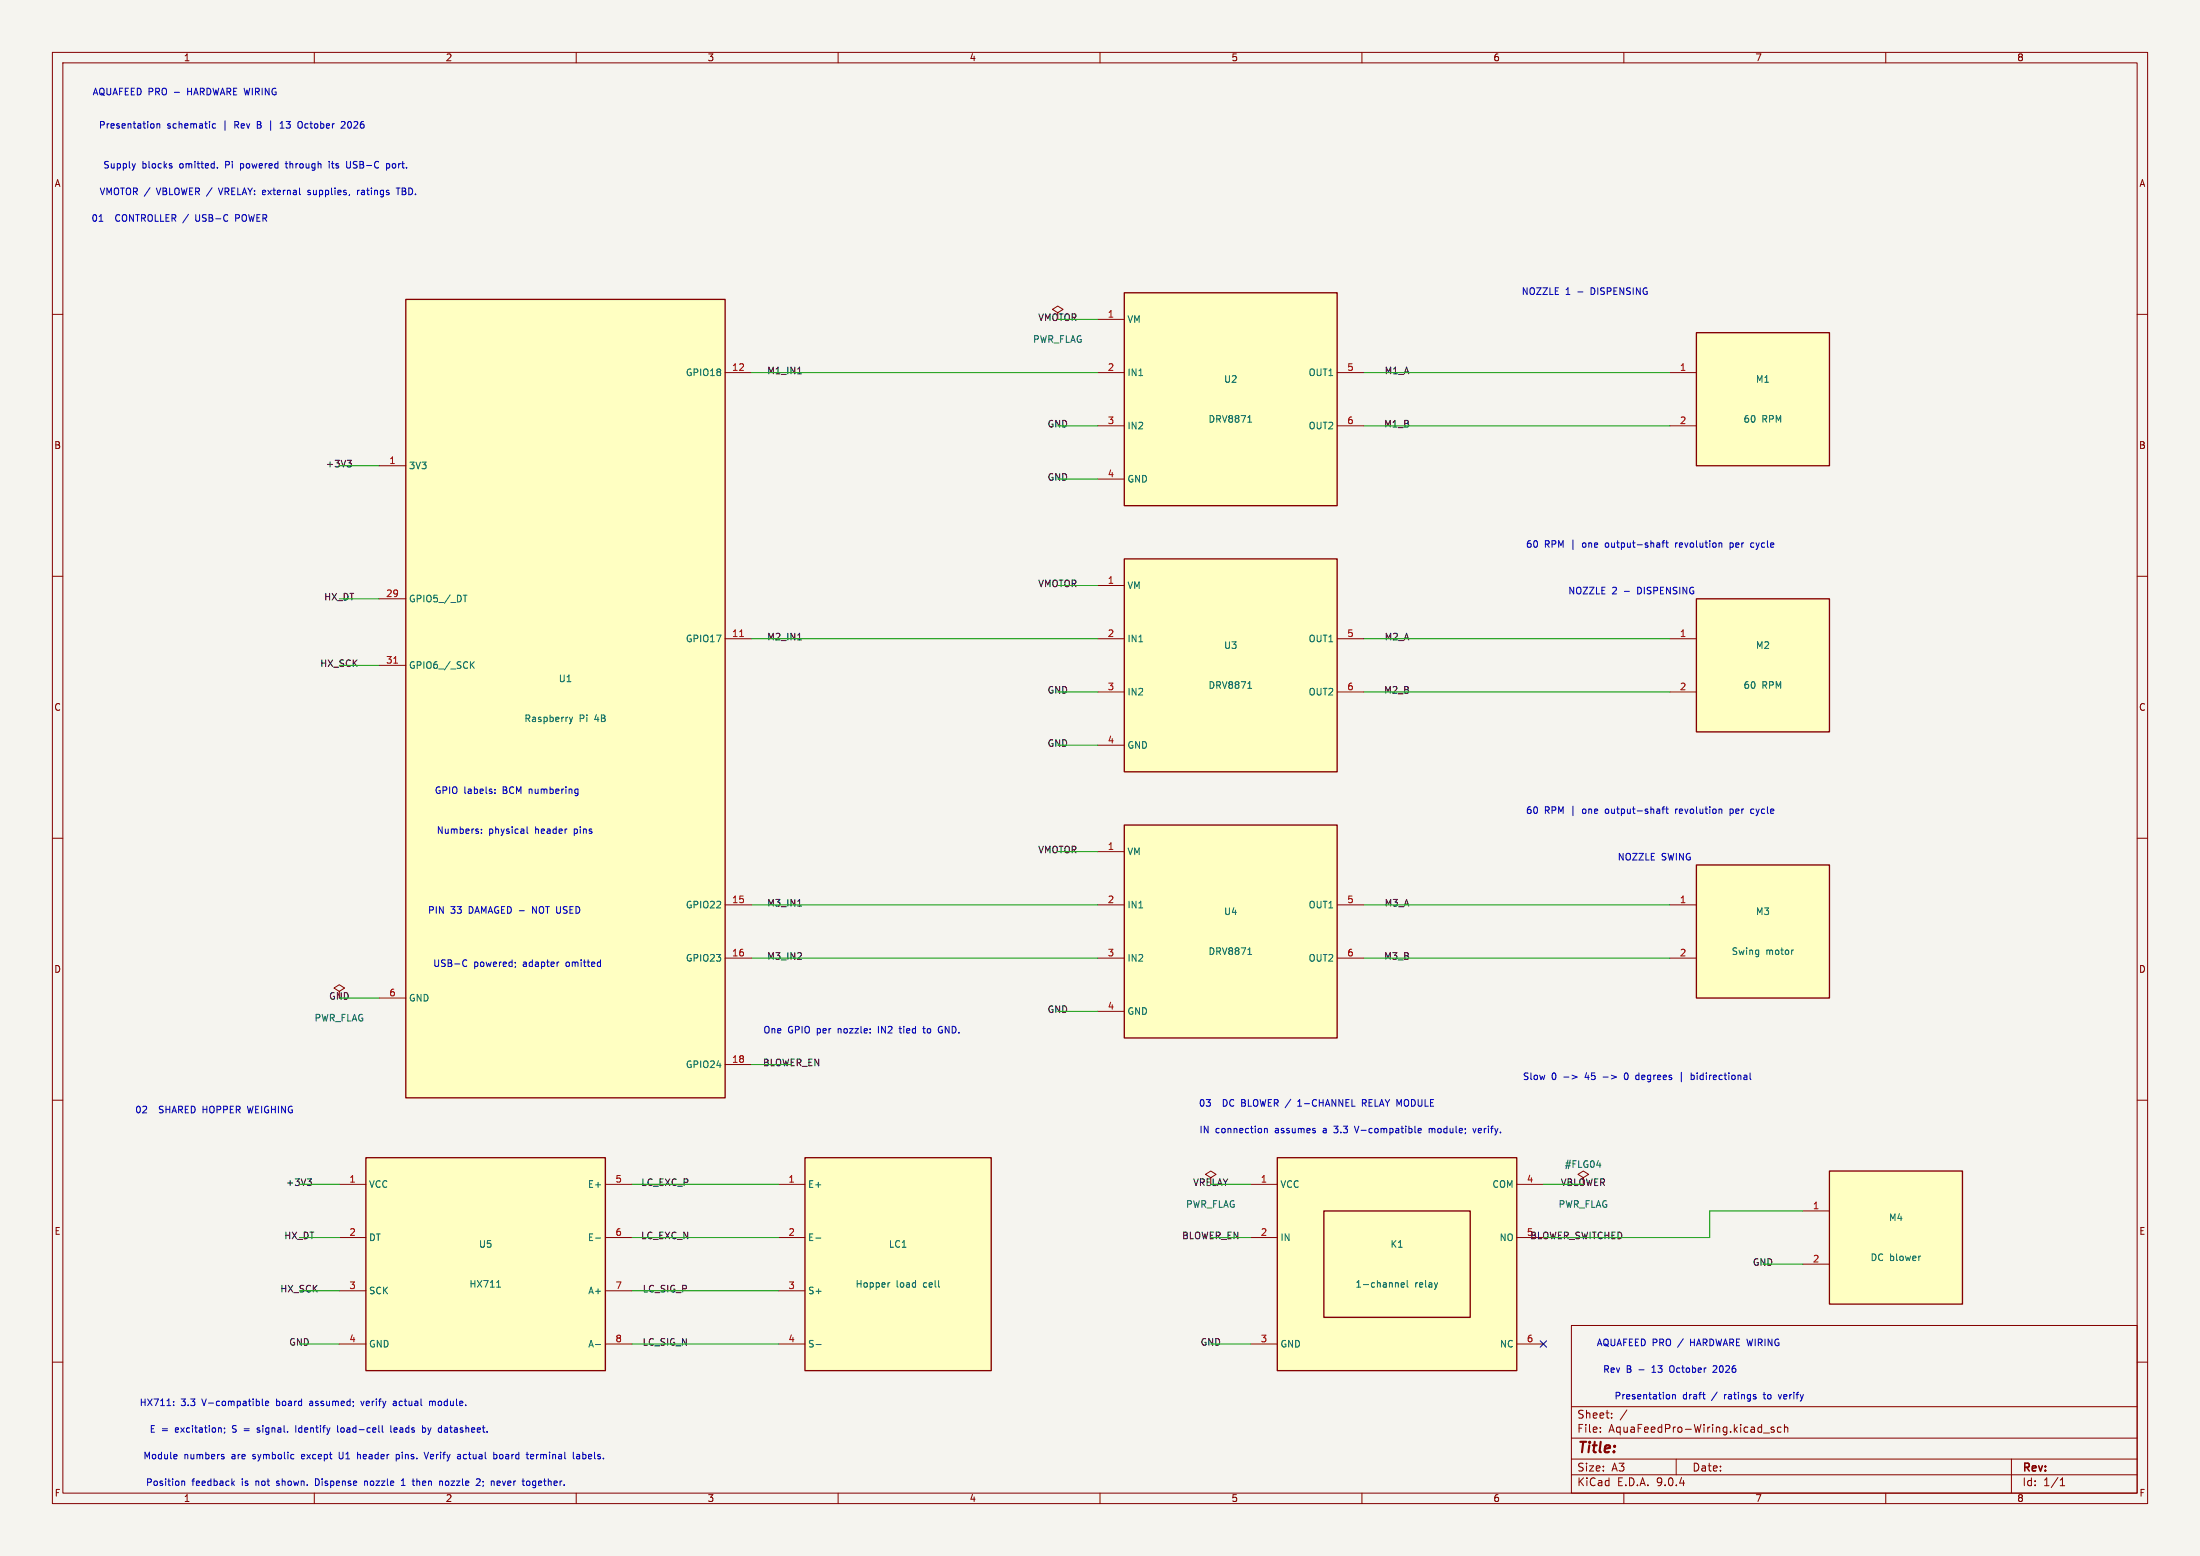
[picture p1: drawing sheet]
<svg xmlns="http://www.w3.org/2000/svg" width="420mm" height="297mm" viewBox="0 0 420 297" stroke-linecap="round" stroke-linejoin="round" font-family="sans-serif">
<path d="M0 0h420v297h-420z" fill="#f5f4ef" stroke="#f5f4ef" stroke-width=".19"/>
<g fill="none" stroke="#840000" stroke-width=".19">
<path d="M10 10h400v277h-400zM12 12h396v273h-396zM60 10v2M110 10v2M160 10v2M210 10v2M260 10v2M310 10v2M360 10v2M10 60h2M408 60h2M10 110h2"/>
<path d="M408 110h2M10 160h2M408 160h2M10 210h2M408 210h2M300 253h108v32h-108zM10 260h2M300 278.5h108M300 274.5h108M300 268.5h108M305.5 273.2v.2M305.5 272.5v.1"/>
<path d="M307.7 270.5v.2M307.7 269.8v.1M310.6 269.1l-1.3 1.9M320 278.5v3M336.7 273.5h1.1M338.7 272.5l-.4-.1-.2 .2 .1 .2 .5 .2v.3h-.6M340 272.5l-.4-.1-.3 .3 .1 .6h.6M340.7 272.5l.2-.1 .3 .1 .1 .9M340.7 271.9v1.5M384 278.5v6.5M408 260h2M60 285v2"/>
<path d="M110 285v2M160 285v2M210 285v2M260 285v2M300 281.5h108M310 285v2M360 285v2M393.3 283.6h.9M393.3 282.5l.4-.4v1.5"/>
</g>
<path d="M214.6 157.5h40.7v40.6h-40.7z" fill="#ffffc2"/>
<path d="M214.6 157.5h40.7v40.6h-40.7z" fill="none" stroke="#840000" stroke-width=".25"/>
<path d="M209.5 162.6h5.1M209.5 172.7h5.1M255.3 172.7h5M209.5 182.9h5.1M209.5 193h5.1M255.3 182.9h5" fill="none" stroke="#840000" stroke-width=".19"/>
<path d="M238.2 182.2h.7M238.5 181.1l.1-.2v1.3" fill="none" stroke="#006464" stroke-width=".19"/>
<path d="M153.7 221h35.5v40.6h-35.5z" fill="#ffffc2"/>
<path d="M153.7 221h35.5v40.6h-35.5z" fill="none" stroke="#840000" stroke-width=".25"/>
<path d="M148.6 226.1h5.1M148.6 236.2h5.1M231.1 224.8l1.1-.6-1.1-.7-1 .7 1 .6v1.3M148.6 246.4h5.1M148.6 256.5h5.1" fill="none" stroke="#840000" stroke-width=".19"/>
<path d="M155.7 236.3h1M155.8 256.6h1M169.9 244.8l-.3 .1" fill="none" stroke="#006464" stroke-width=".19"/>
<path d="M214.6 106.7h40.7v40.6h-40.7z" fill="#ffffc2"/>
<path d="M214.6 106.7h40.7v40.6h-40.7z" fill="none" stroke="#840000" stroke-width=".25"/>
<path d="M209.5 111.8h5.1M209.5 121.9h5.1M209.5 132.1h5.1M255.3 121.9h5M255.3 132.1h5M209.5 142.2h5.1" fill="none" stroke="#840000" stroke-width=".19"/>
<path d="M238.2 131.4h.7M238.5 130.3l.1-.2v1.3" fill="none" stroke="#006464" stroke-width=".19"/>
<path d="M214.6 55.9h40.7v40.6h-40.7z" fill="#ffffc2"/>
<path d="M214.6 55.9h40.7v40.6h-40.7z" fill="none" stroke="#840000" stroke-width=".25"/>
<path d="M209.5 61h5.1M209.5 71.1h5.1M255.3 71.1h5M209.5 81.3h5.1M209.5 91.4h5.1M255.3 81.3h5M302.3 224.8l1-.6-1-.7-1.1 .7 1.1 .6v1.3" fill="none" stroke="#840000" stroke-width=".19"/>
<path d="M238.5 79.5l.1-.2v1.3M238.2 80.6h.7M304.8 222.4h.8" fill="none" stroke="#006464" stroke-width=".19"/>
<path d="M323.8 114.3h25.4v25.4h-25.4z" fill="#ffffc2"/>
<path d="M323.8 114.3h25.4v25.4h-25.4z" fill="none" stroke="#840000" stroke-width=".25"/>
<path d="M318.8 121.9h5M318.8 132.1h5" fill="none" stroke="#840000" stroke-width=".19"/>
<path d="M349.2 223.5h25.4v25.4h-25.4z" fill="#ffffc2"/>
<path d="M349.2 223.5h25.4v25.4h-25.4z" fill="none" stroke="#840000" stroke-width=".25"/>
<path d="M344.2 231.1h5M344.2 241.3h5" fill="none" stroke="#840000" stroke-width=".19"/>
<path d="M366.5 239.8h.2" fill="none" stroke="#006464" stroke-width=".19"/>
<path d="M323.8 165.1h25.4v25.4h-25.4z" fill="#ffffc2"/>
<path d="M323.8 165.1h25.4v25.4h-25.4z" fill="none" stroke="#840000" stroke-width=".25"/>
<path d="M201.9 59.7l1-.6-1-.7-1 .7 1 .6v1.3M318.8 172.7h5M318.8 182.9h5" fill="none" stroke="#840000" stroke-width=".19"/>
<path d="M342.4 181.3l-.3 .1" fill="none" stroke="#006464" stroke-width=".19"/>
<path d="M77.5 57.2h60.9v152.4h-60.9z" fill="#ffffc2"/>
<path d="M77.5 57.2h60.9v152.4h-60.9z" fill="none" stroke="#840000" stroke-width=".25"/>
<path d="M138.4 71.1h5.1M72.4 88.9h5.1M72.4 114.3h5.1M72.4 127h5.1M138.4 121.9h5.1M138.4 172.7h5.1M72.4 190.5h5.1M138.4 182.9h5.1M138.4 203.2h5.1" fill="none" stroke="#840000" stroke-width=".19"/>
<path d="M88.4 113.6h.7M90 126.9l.5 .7M90.5 126.3l-.7 .7M108.7 136.9l.3 .8M109 137.7l-.3 .5M109.3 136.9l-.3 .8" fill="none" stroke="#006464" stroke-width=".19"/>
<path d="M75.2 126.6h.7M141.2 121.5h.7" fill="none" stroke="#a90000" stroke-width=".19"/>
<path d="M69.8 221h45.8v40.6h-45.8z" fill="#ffffc2"/>
<path d="M69.8 221h45.8v40.6h-45.8z" fill="none" stroke="#840000" stroke-width=".25"/>
<path d="M64.8 189.2l1-.6-1-.6-1 .6 1 .6v1.3M64.8 226.1h5M64.8 236.2h5M115.6 226.1h5M115.6 236.2h5M64.8 246.4h5M64.8 256.5h5M115.6 246.4h5M115.6 256.5h5" fill="none" stroke="#840000" stroke-width=".19"/>
<path d="M113.7 236.3h1M94.8 245.7h.8M113.7 256.6h1" fill="none" stroke="#006464" stroke-width=".19"/>
<path d="M323.8 63.5h25.4v25.4h-25.4z" fill="#ffffc2"/>
<path d="M323.8 63.5h25.4v25.4h-25.4z" fill="none" stroke="#840000" stroke-width=".25"/>
<path d="M318.8 71.1h5M318.8 81.3h5" fill="none" stroke="#840000" stroke-width=".19"/>
<path d="M243.8 221h45.8v40.6h-45.8z" fill="#ffffc2"/>
<path d="M243.8 221h45.8v40.6h-45.8zM252.7 231.1h28v20.4h-28z" fill="none" stroke="#840000" stroke-width=".25"/>
<path d="M238.8 226.1h5M238.8 236.2h5M289.6 226.1h5M289.6 236.2h5M238.8 256.5h5M289.6 256.5h5" fill="none" stroke="#840000" stroke-width=".19"/>
<path d="M267.5 245.3l.6-.2-.1-.2-.3-.1-.2 .2v.6h.5M268.6 244.4v1.1l.2 .2" fill="none" stroke="#006464" stroke-width=".19"/>
<path d="M152.3 71.4h.7M66.3 87.9h.8l-.5 .4M66.8 88.3l.3 .3v.3l-.3 .2M152.3 122.2h.7M152.3 173h.7M58.7 225h.7l-.4 .5M59.2 225.5l.2 .2v.3l-.2 .3" fill="none" stroke="#0f0f0f" stroke-width=".19"/>
<g fill="none" stroke="#009600" stroke-width=".19">
<path d="M143.5 71.1h66M201.9 61h7.6M260.3 71.1h58.5M64.8 88.9h7.6M201.9 81.3h7.6M201.9 91.4h7.6M260.3 81.3h58.5M64.8 114.3h7.6M201.9 111.8h7.6M64.8 127h7.6M143.5 121.9h66M201.9 132.1h7.6"/>
<path d="M260.3 132.1h58.5M260.3 121.9h58.5M201.9 142.2h7.6M143.5 172.7h66M201.9 162.6h7.6M260.3 172.7h58.5M64.8 190.5h7.6M143.5 182.9h66M201.9 193h7.6M260.3 182.9h58.5M143.5 203.2h7.6M57.1 226.1h7.7"/>
<path d="M57.1 236.2h7.7M120.6 226.1h28M120.6 236.2h28M231.1 226.1h7.7M231.1 236.2h7.7M294.6 226.1h7.7M344.2 231.1h-17.8v5.1h-31.8M57.1 256.5h7.7M57.1 246.4h7.7M120.6 256.5h28M120.6 246.4h28M231.1 256.5h7.7"/>
<path d="M336.5 241.3h7.7"/>
</g>
<path d="M294 255.9l1.2 1.2M295.2 255.9l-1.2 1.2" fill="none" stroke="#000084" stroke-width=".19"/>
<g fill="none" stroke="#0000c2" stroke-width=".19">
<path d="M25.8 31.2l-.3 .9M29.2 23.6l.2 .3v.3l-.2 .3M30 23.7l.1-.1 .3 .1 .1 .8M30 23.6v.9M32.5 31.7h.3l.1 .2-.5 .2M32.5 31.2l.3 .1M41.1 23.7l-.3-.1-.3 .3 .2 .5h.4M41.5 32v.1M41.7 35.9l.4 1.3M51.7 23.1v1.8M53.5 24.5h.7M53.5 23.6l.3-.4v1.3"/>
<path d="M54.4 31.2h.5M54.6 30.8l.1 1.2M56.9 24a.43 .43 0 0 0 .5 .5M57.4 23.2a.43 .43 0 0 0-.5 .4M58.8 37.1l.3 .1M59.1 36.3l-.3 .2v.2h.3M62.9 30.8v.1M62.9 31.2v.9M65.2 23.3l.4-.1 .3 .2M65.9 23.6l-.8 .9h.8M66.2 30.8v1.2l.2 .1 .4-.1M68.2 36.3v.9"/>
<path d="M68.6 36.3l-.4 .3M73.8 31.3l.4-.1 .2 .3-.1 .5h-.5M73.8 31.2v1.3M75.6 35.9h.8M76 35.9v1.3M18.9 42.2h.8M45 41.6h.5M45.5 41h-.5v1.2M316.8 103.7l.1 .8M316.9 104.4l-.2 .1M316.9 103.9l-.2 .1M317.3 103.6h.5"/>
<path d="M317.8 103.2l-.3 .2v1.1M318 103.6h.5M318.2 103.2v1.1l.3 .2M319.9 103.6v.9M320.1 103.6l-.2 .3M328.6 103.7l.1 .8M330.3 104.4l.3 .1M330.3 103.6v1.3M330.6 103.6l-.3 .1M334.2 104.2l.3 .3 .3-.1M334.8 103.7l-.3-.1-.3 .3M91.9 159v.1"/>
<path d="M91.9 158.3v.1M94.5 151.3v.2M94.5 150.7v.1M100.6 157.8v1.1l.2 .2M110 150.6l.3 .1M110.3 150.6v1l-.2 .3M110.3 151.4l-.3 .1M316.8 154.5l.1 .8M316.9 155.2l-.2 .1M316.9 154.7l-.2 .1M317.3 154.4h.5M317.8 154l-.3 .2v1.1"/>
<path d="M318 154.4h.5M318.2 154v1.1l.3 .2M319.9 154.4v.9M320.1 154.4l-.2 .3M328.6 154.5l.1 .8M330.3 154.4v1.3M330.3 155.2l.3 .1M330.6 154.4l-.3 .1M334.2 155l.3 .3 .3-.1M334.8 154.5l-.3-.1-.3 .3M88.6 183.3h.5M89.1 184.4h-.5"/>
<path d="M98.4 183.7v.1M98.4 184.4l-.1 .3M106.7 183.6l-.2 .1M114.5 183.6l.1 .1M114.6 183.2v1.3M114.6 184.4l-.1 .1M171.6 196.3h.5M171.8 195.9l.1 1.2M176.2 196.3h.4M176.3 195.9v1.1l.3 .2M179.2 196.9l.2 .2h.5M179.7 196.6h.2"/>
<path d="M179.7 195.9l-.3 .1-.2 .2M241.4 215.4v.8M241.4 215.5l.2-.1h.3v.8M247.8 211.1h.7M248 210.1l-.2 .1M258.6 215l.4 1.2M260.1 210.5h.5M260.4 210.5l.4 .6M260.6 209.9h-.5v1.2M270.2 216.2h.1M270.7 215.8l.6-.1v-.3h-.4l-.2 .2 .1 .6h.5M272.8 215.4v.8"/>
<path d="M273.2 215.4l-.4 .1M281.2 215.4l.3 .8 .3-.8M298.5 205.6h1M300.1 205.2l1 .4-1 .3M310.2 204.9l-.1 .4 .1 .6M312.3 205.8l.1 .2 .4 .1M312.8 205.2l-.4 .1-.1 .2M321 204.7v1.8M322.9 205.3l.3-.1 .3 .3-.2 .5h-.4M322.9 204.8v1.3M334.1 204.8v1.1l.2 .2M33.1 268.2v.1"/>
<path d="M33.1 267.5v.1M33.6 277.6l.2 .3-.6 .1M33.7 278.4l-.1 .1M41.9 272.5l.4 .2v.7M42.4 278l.3 .1 .1 .2-.4 .2M42.4 277.6l.3 .1M42.9 272.6v.1M42.9 273.3l-.1 .3M49.1 273.3l.1 .1M49.3 272.5l-.2 .2 .2 .3M50.1 267v1.1l.2 .2M50.7 267.9l.6-.1-.1-.3h-.3l-.2 .1v.6h.5"/>
<path d="M56 277.6l.1 .1M56.1 278.4l-.1 .1M56.5 272.1v1.3M64.4 272.1v1.1l.2 .2M64.8 277.2v1l.2 .3M68.3 277.2v1.3M68.6 277.6l-.3 .1M68.9 267.5l.3 .8M73 272.1v1.1l.2 .2M74.6 272.1v1.1l.2 .2M75.4 272.5l-.2 .2v.5l.2 .2M75.5 267.5h-.4"/>
<path d="M75.5 267.8h-.3l-.1 .2v.2l.4 .1M75.6 277.7l.4-.1 .2 .1M75.6 277.6v1.3M75.8 272.8l-.6 .2M76.2 278.3l-.2 .2-.4-.1M80.7 272.6l.3-.1 .3 .3-.2 .5h-.4M80.7 272.1v1.3M81 277.2l.4 1.3 .4-1.3M82 267.6l.4-.1 .2 .1M82 267.5v.8M87.4 278.4h.5M87.4 277.7h.5v.8"/>
<path d="M87.9 277.9l-.5 .1M94.3 277.7l.3-.1 .3 .3-.1 .5h-.5M94.3 277.2v1.3M95.4 277.7v.6M101.9 277.8l-.2-.2-.4 .2v.6h.5M101.9 277.9l-.6 .1M109.4 277.2v1.1l.2 .2M110.1 277.7h.5l.1 .8M110.7 277.9l-.5 .1-.1 .2 .1 .3 .5-.1M318.5 266.2l.3 .2v.4l-.3 .2M319.3 266.3l.2-.1h.3v.8M319.3 266.2v.8"/>
<path d="M325 266.2h.5M325.3 267h.2M327.2 260.7l-.2 .1M327.7 261.2l-.7 .7h.8M339.5 266.2l.3 .8M34.7 282.7v.8M34.7 282.8l.2-.1 .3 .1 .1 .7M44.4 283.1l.3 .4M44.7 282.7l-.4 .5M60.5 282.3h-.3v1.2h.3M69.6 282.7v.8M70 282.7l-.4 .1"/>
<path d="M76.6 283.5h.7M76.6 282.6l.4-.3v1.2M78.7 282.7h.5M78.9 282.3v1.1l.3 .1M84 282.8h.4l.1 .7M91 282.3h.4l.3 .3-.8 .9h.8M95.3 282.7l-.4 .2v.6h.4M95.5 283l-.6 .1M100.6 282.8l.3-.1 .3 .2-.1 .5-.2 .1h-.3"/>
</g>
<text font-size="2.8" fill="#840000" x="301" y="277.9">Title:</text>
<g font-size="2.1" fill="#840000">
<text x="301" y="273.7">File:</text>
<text x="301" y="271">Sheet:</text>
<text x="307.1" y="273.7">AquaFeedPro-Wiring.kicad_sch</text>
<text x="301" y="281.1">Size:</text>
<text x="307.6" y="281.1">A3</text>
<text x="323" y="281.1">Date:</text>
<text x="386" y="281.3">Rev:</text>
<text x="301" y="283.9">KiCad</text>
<text x="308.7" y="283.9">E.D.A.</text>
<text x="316.3" y="283.9">9.0.4</text>
<text x="386" y="283.9">Id:</text>
<text x="390.1" y="283.9">1/1</text>
</g>
<g font-size="1.8" fill="#840000">
<text x="35" y="11.9">1</text>
<text x="85" y="11.9">2</text>
<text x="135" y="11.9">3</text>
<text x="185" y="11.9">4</text>
<text x="235" y="11.9">5</text>
<text x="285" y="11.9">6</text>
<text x="335" y="11.9">7</text>
<text x="385" y="11.9">8</text>
<text x="10.3" y="35.9">A</text>
<text x="408.3" y="35.9">A</text>
<text x="10.3" y="85.9">B</text>
<text x="408.2" y="85.9">B</text>
<text x="10.3" y="135.9">C</text>
<text x="408.2" y="135.9">C</text>
<text x="10.3" y="185.9">D</text>
<text x="408.2" y="185.9">D</text>
<text x="10.3" y="235.9">E</text>
<text x="408.3" y="235.9">E</text>
<text x="10.3" y="285.9">F</text>
<text x="35" y="286.9">1</text>
<text x="85" y="286.9">2</text>
<text x="135" y="286.9">3</text>
<text x="185" y="286.9">4</text>
<text x="235" y="286.9">5</text>
<text x="285" y="286.9">6</text>
<text x="335" y="286.9">7</text>
<text x="385" y="286.9">8</text>
<text x="408.3" y="285.9">F</text>
</g>
<g font-size="1.8" fill="#0000c2">
<text x="17.6" y="18.4">AQUAFEED PRO -</text>
<text x="36" y="18.4">HARDWARE WIRING</text>
<text x="18.8" y="24.7">Presentation</text>
<text x="31.9" y="24.7">schematic</text>
<text x="42.7" y="24.7">|</text>
<text x="45" y="24.7">Rev</text>
<text x="49.5" y="24.7">B</text>
<text x="54.4" y="24.7">13</text>
<text x="57.9" y="24.7">October</text>
<text x="66.4" y="24.7">2026</text>
<text x="19.6" y="32.4">Supply</text>
<text x="27.1" y="32.4">blocks</text>
<text x="34.4" y="32.4">omitted.</text>
<text x="43.3" y="32.4">Pi</text>
<text x="46.3" y="32.4">powered</text>
<text x="55.2" y="32.4">through</text>
<text x="63.7" y="32.4">its</text>
<text x="67.2" y="32.4">USB-C</text>
<text x="75" y="32.4">port.</text>
<text x="18.9" y="37.4">VMOTOR /</text>
<text x="30" y="37.4">VBLOWER /</text>
<text x="42.3" y="37.4">VRELAY: external</text>
<text x="59.6" y="37.4">supplies,</text>
<text x="69.3" y="37.4">ratings</text>
<text x="77" y="37.4">TBD.</text>
<text x="17.4" y="42.5">01</text>
<text x="22.1" y="42.5">CONTROLLER /</text>
<text x="37.8" y="42.5">USB-C</text>
<text x="45.6" y="42.5">POWER</text>
<text x="290.4" y="56.5">NOZZLE</text>
<text x="298.8" y="56.5">1</text>
<text x="301.2" y="56.5">-</text>
<text x="304" y="56.5">DISPENSING</text>
<text x="291.2" y="104.8">60</text>
<text x="294.8" y="104.8">RPM |</text>
<text x="302.4" y="104.8">one</text>
<text x="306.9" y="104.8">output-shaft</text>
<text x="320.5" y="104.8">revolution</text>
<text x="331.1" y="104.8">per</text>
<text x="335.3" y="104.8">cycle</text>
<text x="299.3" y="113.6">NOZZLE</text>
<text x="307.7" y="113.6">2</text>
<text x="310.1" y="113.6">-</text>
<text x="312.8" y="113.6">DISPENSING</text>
<text x="82.9" y="151.7">GPIO labels:</text>
<text x="96.1" y="151.7">BCM numbering</text>
<text x="291.2" y="155.6">60</text>
<text x="294.8" y="155.6">RPM |</text>
<text x="302.4" y="155.6">one</text>
<text x="306.9" y="155.6">output-shaft</text>
<text x="320.5" y="155.6">revolution</text>
<text x="331.1" y="155.6">per</text>
<text x="335.3" y="155.6">cycle</text>
<text x="83.3" y="159.4">Numbers:</text>
<text x="93.3" y="159.4">physical</text>
<text x="102.3" y="159.4">header</text>
<text x="109.8" y="159.4">pins</text>
<text x="308.7" y="164.4">NOZZLE</text>
<text x="317.2" y="164.4">SWING</text>
<text x="81.6" y="174.6">PIN</text>
<text x="86" y="174.6">33</text>
<text x="89.6" y="174.6">DAMAGED -</text>
<text x="102.1" y="174.6">NOT USED</text>
<text x="82.6" y="184.8">USB-C</text>
<text x="90.4" y="184.8">powered;</text>
<text x="99.9" y="184.8">adapter</text>
<text x="108.3" y="184.8">omitted</text>
<text x="145.6" y="197.5">One</text>
<text x="150.4" y="197.5">GPIO per</text>
<text x="160.2" y="197.5">nozzle:</text>
<text x="168.1" y="197.5">IN2</text>
<text x="172.4" y="197.5">tied</text>
<text x="177.2" y="197.5">to</text>
<text x="180.2" y="197.5">GND.</text>
<text x="290.6" y="206.4">Slow</text>
<text x="296.2" y="206.4">0</text>
<text x="302.9" y="206.4">45</text>
<text x="306.4" y="206.4">-&gt;</text>
<text x="310.8" y="206.4">0</text>
<text x="313.1" y="206.4">degrees</text>
<text x="324.1" y="206.4">bidirectional</text>
<text x="25.7" y="212.7">02</text>
<text x="30.5" y="212.7">SHARED HOPPER</text>
<text x="47.8" y="212.7">WEIGHING</text>
<text x="228.8" y="211.4">03</text>
<text x="233.5" y="211.4">DC BLOWER /</text>
<text x="248.4" y="211.4">1-CHANNEL</text>
<text x="260.9" y="211.4">RELAY MODULE</text>
<text x="228.9" y="216.5">IN</text>
<text x="232" y="216.5">connection</text>
<text x="243.5" y="216.5">assumes</text>
<text x="252.8" y="216.5">a</text>
<text x="255.2" y="216.5">3.3</text>
<text x="259.4" y="216.5">V-compatible</text>
<text x="273.7" y="216.5">module;</text>
<text x="282.3" y="216.5">verify.</text>
<text x="304.7" y="257.2">AQUAFEED PRO /</text>
<text x="322.9" y="257.2">HARDWARE WIRING</text>
<text x="305.9" y="262.2">Rev</text>
<text x="310.4" y="262.2">B</text>
<text x="312.9" y="262.2">-</text>
<text x="315.6" y="262.2">13</text>
<text x="319.2" y="262.2">October</text>
<text x="327.7" y="262.2">2026</text>
<text x="26.6" y="268.6">HX711:</text>
<text x="34.5" y="268.6">3.3</text>
<text x="38.7" y="268.6">V-compatible</text>
<text x="53" y="268.6">board</text>
<text x="59.6" y="268.6">assumed;</text>
<text x="69.6" y="268.6">verify</text>
<text x="75.9" y="268.6">actual</text>
<text x="83" y="268.6">module.</text>
<text x="308.1" y="267.3">Presentation</text>
<text x="321.2" y="267.3">draft</text>
<text x="326.9" y="267.3">/</text>
<text x="329.4" y="267.3">ratings</text>
<text x="337.2" y="267.3">to</text>
<text x="340.2" y="267.3">verify</text>
<text x="28.5" y="273.7">E =</text>
<text x="33.5" y="273.7">excitation;</text>
<text x="44.6" y="273.7">S =</text>
<text x="49.8" y="273.7">signal.</text>
<text x="57.3" y="273.7">Identify</text>
<text x="65.5" y="273.7">load-cell</text>
<text x="75.8" y="273.7">leads</text>
<text x="82.1" y="273.7">by</text>
<text x="85.4" y="273.7">datasheet.</text>
<text x="27.3" y="278.7">Module</text>
<text x="35.1" y="278.7">numbers</text>
<text x="44.3" y="278.7">are</text>
<text x="48.5" y="278.7">symbolic</text>
<text x="58" y="278.7">except</text>
<text x="65.4" y="278.7">U1</text>
<text x="69.1" y="278.7">header</text>
<text x="76.7" y="278.7">pins.</text>
<text x="82.4" y="278.7">Verify</text>
<text x="88.8" y="278.7">actual</text>
<text x="95.9" y="278.7">board</text>
<text x="102.5" y="278.7">terminal</text>
<text x="111.5" y="278.7">labels.</text>
<text x="27.8" y="283.8">Position</text>
<text x="36.6" y="283.8">feedback</text>
<text x="46.3" y="283.8">is</text>
<text x="49.1" y="283.8">not</text>
<text x="53.3" y="283.8">shown.</text>
<text x="60.8" y="283.8">Dispense</text>
<text x="70.4" y="283.8">nozzle</text>
<text x="80.1" y="283.8">then</text>
<text x="85.4" y="283.8">nozzle</text>
<text x="92.6" y="283.8">2;</text>
<text x="95.6" y="283.8">never</text>
<text x="101.9" y="283.8">together.</text>
</g>
<g font-size="1.8" fill="#006464">
<text x="197.1" y="65.6">PWR_FLAG</text>
<text x="215.1" y="61.8">VM</text>
<text x="130.8" y="72">GPIO18</text>
<text x="215.1" y="72">IN1</text>
<text x="249.7" y="72">OUT1</text>
<text x="233.6" y="73.3">U2</text>
<text x="335.1" y="73.3">M1</text>
<text x="215.1" y="82.1">IN2</text>
<text x="230.6" y="80.9">DRV8871</text>
<text x="249.7" y="82.1">OUT2</text>
<text x="332.8" y="80.9">60</text>
<text x="336.3" y="80.9">RPM</text>
<text x="78" y="89.8">3V3</text>
<text x="215.1" y="92.3">GND</text>
<text x="215.1" y="112.6">VM</text>
<text x="78" y="115.2">GPIO5_/_DT</text>
<text x="130.8" y="122.8">GPIO17</text>
<text x="215.1" y="122.8">IN1</text>
<text x="233.6" y="124.1">U3</text>
<text x="249.7" y="122.8">OUT1</text>
<text x="335.1" y="124.1">M2</text>
<text x="78" y="127.9">GPIO6_/_SCK</text>
<text x="106.6" y="130.4">U1</text>
<text x="230.6" y="131.7">DRV8871</text>
<text x="332.8" y="131.7">60</text>
<text x="336.3" y="131.7">RPM</text>
<text x="215.1" y="132.9">IN2</text>
<text x="249.7" y="132.9">OUT2</text>
<text x="100" y="138">Raspberry</text>
<text x="110.6" y="138">Pi</text>
<text x="113.6" y="138">4B</text>
<text x="215.1" y="143.1">GND</text>
<text x="215.1" y="163.4">VM</text>
<text x="130.8" y="173.6">GPIO22</text>
<text x="215.1" y="173.6">IN1</text>
<text x="249.7" y="173.6">OUT1</text>
<text x="233.6" y="174.9">U4</text>
<text x="335.1" y="174.9">M3</text>
<text x="130.8" y="183.7">GPIO23</text>
<text x="215.1" y="183.7">IN2</text>
<text x="230.6" y="182.5">DRV8871</text>
<text x="249.7" y="183.7">OUT2</text>
<text x="330.5" y="182.5">Swing</text>
<text x="337.1" y="182.5">motor</text>
<text x="78" y="191.4">GND</text>
<text x="60" y="195.2">PWR_FLAG</text>
<text x="215.1" y="193.9">GND</text>
<text x="130.8" y="204.1">GPIO24</text>
<text x="70.4" y="226.9">VCC</text>
<text x="112.1" y="226.9">E+</text>
<text x="154.2" y="226.9">E+</text>
<text x="244.3" y="226.9">VCC</text>
<text x="284.8" y="226.9">COM</text>
<text x="298.6" y="223.1">#FLG04</text>
<text x="226.3" y="230.7">PWR_FLAG</text>
<text x="297.4" y="230.7">PWR_FLAG</text>
<text x="360.5" y="233.3">M4</text>
<text x="70.4" y="237.1">DT</text>
<text x="91.3" y="238.4">U5</text>
<text x="112.1" y="237.1">E-</text>
<text x="154.2" y="237.1">E-</text>
<text x="169.6" y="238.4">LC1</text>
<text x="244.3" y="237.1">IN</text>
<text x="265.4" y="238.4">K1</text>
<text x="286.2" y="237.1">NO</text>
<text x="89.5" y="246">HX711</text>
<text x="163.2" y="246">Hopper</text>
<text x="171.1" y="246">load</text>
<text x="176.4" y="246">cell</text>
<text x="258.7" y="246">1-channel</text>
<text x="270.1" y="246">relay</text>
<text x="357" y="240.9">DC blower</text>
<text x="70.4" y="247.2">SCK</text>
<text x="112.2" y="247.2">A+</text>
<text x="154.2" y="247.2">S+</text>
<text x="70.4" y="257.4">GND</text>
<text x="112.2" y="257.4">A-</text>
<text x="154.2" y="257.4">S-</text>
<text x="244.3" y="257.4">GND</text>
<text x="286.2" y="257.4">NC</text>
</g>
<g font-size="1.8" fill="#0f0f0f">
<text x="198.1" y="61.5">VMOTOR</text>
<text x="146.4" y="71.6">M1_IN1</text>
<text x="264.2" y="71.6">M1_A</text>
<text x="199.9" y="81.8">GND</text>
<text x="264.1" y="81.8">M1_B</text>
<text x="62.1" y="89.4">+3V3</text>
<text x="199.9" y="92">GND</text>
<text x="198.1" y="112.3">VMOTOR</text>
<text x="61.8" y="114.8">HX_DT</text>
<text x="146.4" y="122.4">M2_IN1</text>
<text x="264.2" y="122.4">M2_A</text>
<text x="61" y="127.5">HX_SCK</text>
<text x="199.9" y="132.6">GND</text>
<text x="264.1" y="132.6">M2_B</text>
<text x="199.9" y="142.8">GND</text>
<text x="198.1" y="163.1">VMOTOR</text>
<text x="146.4" y="173.2">M3_IN1</text>
<text x="264.2" y="173.2">M3_A</text>
<text x="146.4" y="183.4">M3_IN2</text>
<text x="264.1" y="183.4">M3_B</text>
<text x="62.7" y="191">GND</text>
<text x="199.9" y="193.6">GND</text>
<text x="145.6" y="203.7">BLOWER_EN</text>
<text x="54.5" y="226.6">+3V3</text>
<text x="122.3" y="226.6">LC_EXC_P</text>
<text x="227.7" y="226.6">VRELAY</text>
<text x="297.9" y="226.6">VBLOWER</text>
<text x="54.2" y="236.7">HX_DT</text>
<text x="122.3" y="236.7">LC_EXC_N</text>
<text x="225.6" y="236.7">BLOWER_EN</text>
<text x="291.4" y="236">5</text>
<text x="292" y="236.7">BLOWER_SWITCHED</text>
<text x="334.5" y="241.8">GND</text>
<text x="53.4" y="246.9">HX_SCK</text>
<text x="122.6" y="246.9">LC_SIG_P</text>
<text x="55.1" y="257.1">GND</text>
<text x="122.6" y="257.1">LC_SIG_N</text>
<text x="229.1" y="257.1">GND</text>
</g>
<g font-size="1.8" fill="#a90000">
<text x="211.4" y="60.7">1</text>
<text x="139.7" y="70.9">12</text>
<text x="211.4" y="70.9">2</text>
<text x="257.1" y="70.9">5</text>
<text x="320.6" y="70.9">1</text>
<text x="211.4" y="81">3</text>
<text x="257.1" y="81">6</text>
<text x="320.6" y="81">2</text>
<text x="74.2" y="88.6">1</text>
<text x="211.4" y="91.2">4</text>
<text x="211.4" y="111.5">1</text>
<text x="73.6" y="114">29</text>
<text x="139.7" y="121.7">11</text>
<text x="211.4" y="121.7">2</text>
<text x="257.1" y="121.7">5</text>
<text x="320.6" y="121.7">1</text>
<text x="73.6" y="126.7">31</text>
<text x="211.4" y="131.8">3</text>
<text x="257.1" y="131.8">6</text>
<text x="320.6" y="131.8">2</text>
<text x="211.4" y="142">4</text>
<text x="211.4" y="162.3">1</text>
<text x="139.7" y="172.5">15</text>
<text x="211.4" y="172.5">2</text>
<text x="257.1" y="172.5">5</text>
<text x="320.6" y="172.5">1</text>
<text x="139.7" y="182.6">16</text>
<text x="211.4" y="182.6">3</text>
<text x="257.1" y="182.6">6</text>
<text x="320.6" y="182.6">2</text>
<text x="74.2" y="190.2">6</text>
<text x="211.4" y="192.8">4</text>
<text x="139.7" y="202.9">18</text>
<text x="66.6" y="225.8">1</text>
<text x="117.4" y="225.8">5</text>
<text x="150.4" y="225.8">1</text>
<text x="240.6" y="225.8">1</text>
<text x="291.4" y="225.8">4</text>
<text x="346" y="230.9">1</text>
<text x="66.6" y="236">2</text>
<text x="117.4" y="236">6</text>
<text x="150.4" y="236">2</text>
<text x="240.6" y="236">2</text>
<text x="346" y="241">2</text>
<text x="66.6" y="246.1">3</text>
<text x="117.4" y="246.1">7</text>
<text x="150.4" y="246.1">3</text>
<text x="66.6" y="256.3">4</text>
<text x="117.4" y="256.3">8</text>
<text x="150.4" y="256.3">4</text>
<text x="240.6" y="256.3">3</text>
<text x="291.4" y="256.3">6</text>
</g>
</svg>
